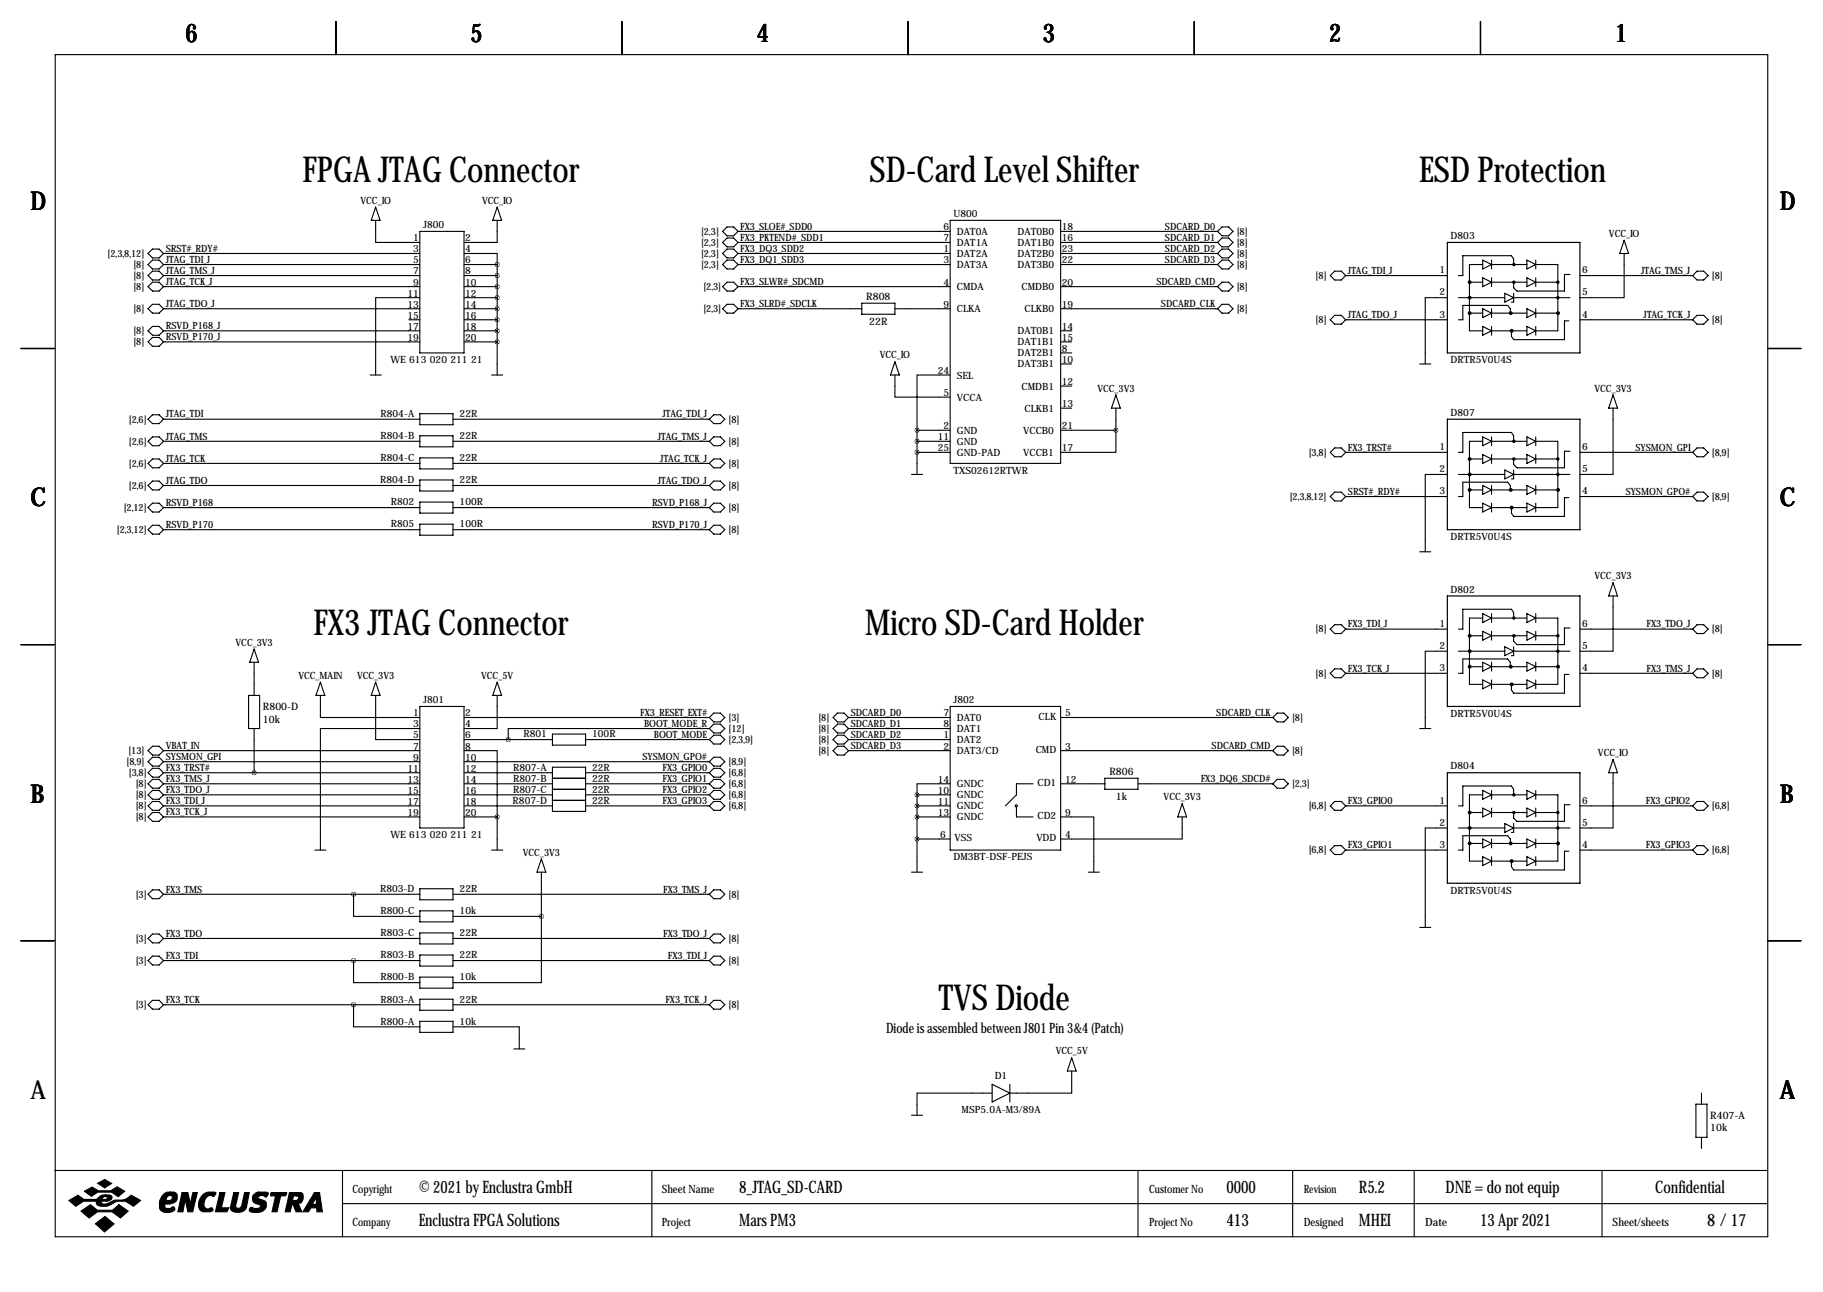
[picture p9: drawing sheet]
<svg xmlns="http://www.w3.org/2000/svg" width="419mm" height="297mm" viewBox="0 0 419 297" stroke-linecap="round" stroke-linejoin="round" font-family="sans-serif">
<g fill="none" stroke="#000" stroke-width=".25">
<path d="M12.7 12.6h393.7v271.7h-393.7zM77.2 4.9v7.7M143 4.9v7.7M208.8 4.9v7.7M274.6 4.9v7.7M340.4 4.9v7.7M35.1 57.3h1.5l1 1-1 1h-1.5l-1.1-1zM35.1 59.8h1.5l1 1-1 1h-1.5l-1.1-1zM37.6 58.3h58.9M86.4 50.7v5h10.1M86.4 47.6l1 3.1h-2.1zM96.5 53.2h10.2v27.9h-10.2z"/>
<path d="M106.7 58.3h7.6v2.5M114.3 50.7v5h-7.6M114.3 47.6l1 3.1h-2zM166.1 53.2l1-1h1.6l1 1-1 1h-1.6zM166.1 55.7l1-1h1.6l1 1-1 1.1h-1.6zM166.1 58.3l1-1h1.6l1 1-1 1h-1.6zM169.7 53.2h48.7M169.7 55.7h48.7M169.7 58.3h48.7M218.4 50.7h25.4v55.8h-25.4zM243.8 53.2h36.1M243.8 55.7h36.1"/>
<path d="M243.8 58.3h36.1M279.9 53.2l1-1h1.5l1.1 1-1.1 1h-1.5zM279.9 55.7l1-1h1.5l1.1 1-1.1 1.1h-1.5zM280.9 57.3h1.5l1.1 1-1.1 1h-1.5l-1-1zM340.9 59.8l2 1-2 1zM342.9 59.8v2M351 59.8l2.1 1-2.1 1zM353.1 59.8v2M373.4 58.3v10.1h-10.2M373.4 55.2l1 3.1h-2zM35.1 64.9h1.5l1 1-1 1h-1.5l-1.1-1zM35.1 70h1.5l1 1-1 1h-1.5l-1.1-1z"/>
<path d="M35.1 62.3h1.5l1 1.1-1 1h-1.5l-1.1-1zM35.1 75h1.5l1 1.1-1 1h-1.5l-1.1-1zM35.1 77.6h1.5l1 1-1 1h-1.5l-1.1-1zM37.6 60.8h58.9M37.6 63.4h58.9M37.6 65.9h58.9M37.6 71h58.9M37.6 76.1h58.9M37.6 78.6h58.9M94 73.5h2.5M96.5 68.4h-10.1v17.8M106.7 60.8h7.6"/>
<path d="M106.7 63.4h7.6M106.7 65.9h7.6M106.7 68.4h7.6M106.7 71h7.6M106.7 73.5h7.6M106.7 76.1h7.6M106.7 78.6h7.6M114.3 60.8v25.4M166.1 65.9l1-1h1.6l1 1-1 1h-1.6zM166.1 71l1-1h1.6l1 1-1 1h-1.6zM166.1 60.8l1-1h1.6l1 1-1 1h-1.6zM169.7 60.8h48.7"/>
<path d="M169.7 65.9h48.7M169.7 71h28.4M198.1 69.7h7.6v2.5h-7.6zM205.7 71h12.7M243.8 60.8h36.1M243.8 65.9h36.1M243.8 71h36.1M243.8 76.1h2.6M243.8 78.6h2.6M279.9 65.9l1-1h1.5l1.1 1-1.1 1h-1.5zM279.9 60.8l1-1h1.5l1.1 1-1.1 1h-1.5zM280.9 70h1.5l1.1 1-1.1 1h-1.5l-1-1z"/>
<path d="M305.8 63.4l1-1.1h1.6l1 1.1-1 1h-1.6zM305.8 73.5l1-1h1.6l1 1-1 1h-1.6zM309.4 63.4h23.3M309.4 73.5h23.3M332.7 68.4h-5v15.3M335.3 68.4h10.6M337.8 64.9h3.1M337.8 72h3.1M340.9 60.8h-3.1v15.3h3.1M340.9 63.9l2 1-2 1zM340.9 71l2 1-2 1zM340.9 75l2 1.1-2 1z"/>
<path d="M342.9 60.8h8.1M342.9 76.1h8.1M342.9 63.9v2M342.9 71v2M342.9 75v2.1M342.9 64.9h8.1M342.9 72h8.1M345.9 67.4l2.1 1-2.1 1.1zM347.2 72v-1l-.6-.8h-10.3v3.3h-1M348 60.8v-1.3l-.5-.7h-11.2v4.6h-1M348 68.4h12.9M348 67.4v2.1h-.5"/>
<path d="M351 63.9l2.1 1-2.1 1zM351 71l2.1 1-2.1 1zM351 75l2.1 1.1-2.1 1zM353.1 60.8h5v15.3h-5M353.1 63.9v2M353.1 71v2M353.1 75v2.1M353.1 64.9h5M353.1 72h5M360.7 73.8h-1v4.3h-11.7l-.5-.8v-1.2M360.9 63.1h-1.2v3.8h-11l-.7-.7v-1.3M363.2 63.4h25.9"/>
<path d="M363.2 73.5h25.9M390.1 62.3h1.6l1 1.1-1 1h-1.6l-1-1zM390.1 72.5h1.6l1 1-1 1h-1.6l-1-1zM4.8 80.1h7.6M35.1 95.4h1.5l1 1-1 1h-1.5l-1.1-1zM37.6 96.4h58.9M85.1 86.2h2.5M96.5 95.1h7.6v2.5h-7.6zM104.1 96.4h59M113 86.2h2.6M163.1 96.4l1-1h1.5l1 1-1 1h-1.5zM205.7 86.2v5.1h12.7"/>
<path d="M205.7 83.2l1.1 3h-2.1zM210.8 98.9h7.6M210.8 98.9v10.2M218.4 86.2h-7.6v12.7M243.8 81.1h2.6M243.8 88.8h2.6M243.8 98.9h12.7M243.8 83.7h2.6M243.8 93.8h2.6M256.5 98.9v5.1h-12.7M256.5 90.8l1.1 3h-2.1zM256.5 93.8v5.1"/>
<path d="M326.4 83.7h2.5M370.8 93.8v15.3h-7.6M370.8 90.8l1.1 3h-2.1zM406.4 80.1h7.6M35.1 105.5h1.5l1 1-1 1.1h-1.5l-1.1-1.1zM35.1 110.6h1.5l1 1-1 1h-1.5l-1.1-1zM35.1 100.4h1.5l1 1.1-1 1h-1.5l-1.1-1zM35.1 115.7h1.5l1 1-1 1h-1.5l-1.1-1zM37.6 101.5h58.9M37.6 116.7h58.9M37.6 106.5h58.9M37.6 111.6h58.9"/>
<path d="M96.5 100.2h7.6v2.5h-7.6zM96.5 105.3h7.6v2.5h-7.6zM96.5 110.3h7.6v2.6h-7.6zM96.5 115.4h7.6v2.6h-7.6zM104.1 101.5h59M104.1 116.7h59M104.1 106.5h59M104.1 111.6h59M163.1 106.5l1-1h1.5l1 1-1 1.1h-1.5zM163.1 101.5l1-1.1h1.5l1 1.1-1 1h-1.5zM163.1 116.7l1-1h1.5l1 1-1 1h-1.5zM164.1 110.6h1.5l1 1-1 1h-1.5l-1-1z"/>
<path d="M209.5 109.1h2.6M210.8 101.5h7.6M210.8 104h7.6M305.8 114.2l1-1.1h1.6l1 1.1-1 1h-1.6zM306.8 103h1.6l1 1-1 1h-1.6l-1-1zM309.4 104h23.3M309.4 114.2h23.3M332.7 109.1h-5v17.8M335.3 109.1h10.6M337.8 105.5h3.1M337.8 112.6h3.1M340.9 100.4l2 1.1-2 1z"/>
<path d="M340.9 104.5l2 1-2 1zM340.9 111.6l2 1-2 1.1zM340.9 115.7l2 1-2 1zM340.9 101.5h-3.1v15.2h3.1M342.9 100.4v2.1M342.9 104.5v2M342.9 111.6v2.1M342.9 115.7v2M342.9 101.5h8.1M342.9 105.5h8.1M342.9 112.6h8.1M342.9 116.7h8.1"/>
<path d="M345.9 108.1l2.1 1-2.1 1zM347.2 112.6v-1l-.6-.7h-10.3v3.3h-1M348 101.5v-1.3l-.5-.8h-11.2v4.6h-1M348 108.1v2h-.5M348 109.1h12.9M351 100.4l2.1 1.1-2.1 1zM351 104.5l2.1 1-2.1 1zM351 111.6l2.1 1-2.1 1.1zM351 115.7l2.1 1-2.1 1zM353.1 100.4v2.1M353.1 104.5v2M353.1 111.6v2.1"/>
<path d="M353.1 115.7v2M353.1 101.5h5v15.2h-5M353.1 105.5h5M353.1 112.6h5M360.7 114.4h-1v4.3h-11.7l-.5-.7v-1.3M360.9 103.7h-1.2v3.9h-11l-.7-.8v-1.3M363.2 104h25.9M363.2 114.2h25.9M389.1 104l1-1h1.6l1 1-1 1h-1.6zM389.1 114.2l1-1.1h1.6l1 1.1-1 1h-1.6zM35.1 120.8h1.5l1 1-1 1h-1.5l-1.1-1zM37.6 121.8h58.9"/>
<path d="M96.5 120.5h7.6v2.5h-7.6zM104.1 121.8h59M163.1 121.8l1-1h1.5l1 1-1 1h-1.5zM326.4 126.9h2.5M370.8 137v12.7h-7.6M370.8 134l1.1 3h-2.1zM4.8 148.2h7.6M57.1 159.9h2.6v7.6h-2.6zM58.4 152.3v7.6M58.4 149.2l1 3.1h-2zM73.7 159.9v5.1h22.8M73.7 156.8l1 3.1h-2.1z"/>
<path d="M86.4 159.9v10.1h10.1M86.4 156.8l1 3.1h-2.1zM114.3 159.9v7.6h-7.6M114.3 156.8l1 3.1h-2zM305.8 154.8l1-1h1.6l1 1-1 1h-1.6zM305.8 144.6l1-1h1.6l1 1-1 1.1h-1.6zM309.4 144.6h23.3M309.4 154.8h23.3M332.7 149.7h-5v17.8M335.3 149.7h10.6M337.8 146.2h3.1M337.8 153.3h3.1"/>
<path d="M340.9 141.1l2 1-2 1zM340.9 145.1l2 1.1-2 1zM340.9 152.3l2 1-2 1zM340.9 156.3l2 1-2 1.1zM340.9 142.1h-3.1v15.2h3.1M342.9 141.1v2M342.9 145.1v2.1M342.9 152.3v2M342.9 156.3v2.1M342.9 142.1h8.1M342.9 146.2h8.1M342.9 153.3h8.1"/>
<path d="M342.9 157.3h8.1M345.9 148.7l2.1 1-2.1 1zM347.2 153.3v-1l-.6-.8h-10.3v3.3h-1M348 142.1v-1.3l-.5-.7h-11.2v4.5h-1M348 148.7v2h-.5M348 149.7h12.9M351 141.1l2.1 1-2.1 1zM351 145.1l2.1 1.1-2.1 1zM351 152.3l2.1 1-2.1 1zM351 156.3l2.1 1-2.1 1.1zM353.1 141.1v2M353.1 145.1v2.1"/>
<path d="M353.1 152.3v2M353.1 156.3v2.1M353.1 142.1h5v15.2h-5M353.1 146.2h5M353.1 153.3h5M360.7 155.1h-1v4.3h-11.7l-.5-.8v-1.3M360.9 144.4h-1.2v3.8h-11l-.7-.8v-1.2M363.2 144.6h25.9M363.2 154.8h25.9M389.1 154.8l1-1h1.6l1 1-1 1h-1.6zM389.1 144.6l1-1h1.6l1 1-1 1.1h-1.6zM406.4 148.2h7.6"/>
<path d="M35.1 176.6h1.5l1 1.1-1 1h-1.5l-1.1-1zM35.1 171.6h1.5l1 1-1 1h-1.5l-1.1-1zM35.1 174.1h1.5l1 1-1 1h-1.5l-1.1-1zM37.6 172.6h58.9M37.6 175.1h58.9M37.6 177.7h58.9M58.4 167.5v10.2M96.5 167.5h-22.8v27.9M96.5 162.4h10.2v28h-10.2zM106.7 172.6h7.6v15.2M106.7 165h56.4M106.7 170h20.3"/>
<path d="M106.7 175.1h56.4M106.7 177.7h20.3M127 168.8h7.6v2.5h-7.6zM127 176.4h7.6v10.1h-7.6zM127 178.9h7.6M134.6 170h28.5M134.6 177.7h28.5M163.1 167.5h-46.3v2.5M163.1 177.7l1-1.1h1.5l1 1.1-1 1h-1.5zM163.1 175.1l1-1h1.5l1 1-1 1h-1.5zM163.1 167.5l1-1h1.5l1 1-1 1h-1.5zM164.1 169h1.5l1 1-1 1.1h-1.5l-1-1.1z"/>
<path d="M164.1 163.9h1.5l1 1.1-1 1h-1.5l-1-1zM191.5 172.6l1-1h1.6l1 1-1 1h-1.6zM191.5 170l1-1h1.6l1 1-1 1.1h-1.6zM191.5 165l1-1.1h1.6l1 1.1-1 1h-1.6zM191.5 167.5l1-1h1.6l1 1-1 1h-1.6zM195.1 165h23.3M195.1 167.5h23.3M195.1 170h23.3M195.1 172.6h23.3M218.4 162.4h25.4v33h-25.4zM243.8 165h48.8M243.8 172.6h48.8"/>
<path d="M254 178.9h7.6v2.6h-7.6zM292.6 172.6l1-1h1.5l1.1 1-1.1 1h-1.5zM292.6 165l1-1.1h1.5l1.1 1.1-1.1 1h-1.5zM326.4 167.5h2.5M370.8 177.7v12.7h-7.6M370.8 174.6l1.1 3.1h-2.1zM34 180.2l1.1-1h1.5l1 1-1 1h-1.5zM35.1 186.8h1.5l1 1-1 1h-1.5l-1.1-1zM35.1 181.7h1.5l1 1-1 1.1h-1.5l-1.1-1.1zM35.1 184.3h1.5l1 1-1 1h-1.5l-1.1-1zM37.6 180.2h58.9M37.6 182.7h58.9"/>
<path d="M37.6 185.3h58.9M37.6 187.8h58.9M72.4 195.4h2.5M106.7 180.2h20.3M106.7 182.7h20.3M106.7 185.3h20.3M106.7 187.8h7.6M113 195.4h2.6M114.3 187.8v7.6M124.5 197.5l1 3h-2.1zM127 181.5h7.6M127 184h7.6"/>
<path d="M134.6 180.2h28.5M134.6 182.7h28.5M134.6 185.3h28.5M163.1 180.2l1-1h1.5l1 1-1 1h-1.5zM164.1 181.7h1.5l1 1-1 1.1h-1.5l-1-1.1zM164.1 184.3h1.5l1 1-1 1h-1.5l-1-1zM210.8 182.7h7.6M210.8 185.3h7.6M210.8 187.8h7.6M210.8 192.9h7.6M210.8 182.7v17.8M218.4 180.2h-7.6v2.5"/>
<path d="M233.7 185.5v2.3h3.8M237.5 180.2h-3.8v2.5l-2.6 2.6M243.8 187.8h7.7v12.7M243.8 180.2h10.2M261.6 180.2h31M271.8 187.8v5.1h-28M271.8 184.8l1 3h-2zM292.6 180.2l1-1h1.5l1.1 1-1.1 1h-1.5zM305.8 185.3l1-1h1.6l1 1-1 1h-1.6zM305.8 195.4l1-1h1.6l1 1-1 1.1h-1.6zM309.4 185.3h23.3M309.4 195.4h23.3"/>
<path d="M332.7 190.4h-5v22.8M335.3 190.4h10.6M337.8 186.8h3.1M337.8 193.9h3.1M340.9 181.7l2 1-2 1.1zM340.9 185.8l2 1-2 1zM340.9 192.9l2 1-2 1zM340.9 197l2 1-2 1zM340.9 182.7h-3.1v15.3h3.1M342.9 181.7v2.1M342.9 185.8v2M342.9 192.9v2"/>
<path d="M342.9 197v2M342.9 182.7h8.1M342.9 186.8h8.1M342.9 193.9h8.1M342.9 198h8.1M345.9 189.3l2.1 1.1-2.1 1zM347.2 193.9v-1l-.6-.8h-10.3v3.3h-1M348 182.7v-1.2l-.5-.8h-11.2v4.6h-1M348 189.3v2.1h-.5M348 190.4h12.9M351 181.7l2.1 1-2.1 1.1zM351 185.8l2.1 1-2.1 1z"/>
<path d="M351 192.9l2.1 1-2.1 1zM351 197l2.1 1-2.1 1zM353.1 181.7v2.1M353.1 185.8v2M353.1 192.9v2M353.1 197v2M353.1 182.7h5v15.3h-5M353.1 186.8h5M353.1 193.9h5M360.7 195.7h-1v4.3h-11.7l-.5-.8v-1.2M360.9 185h-1.2v3.8h-11l-.7-.7v-1.3M363.2 185.3h25.9"/>
<path d="M363.2 195.4h25.9M389.1 185.3l1-1h1.6l1 1-1 1h-1.6zM389.1 195.4l1-1h1.6l1 1-1 1.1h-1.6zM4.8 216.3h7.6M34 205.6l1.1-1h1.5l1 1-1 1h-1.5zM35.1 214.7h1.5l1 1.1-1 1h-1.5l-1.1-1zM35.1 219.8h1.5l1 1-1 1.1h-1.5l-1.1-1.1zM37.6 205.6h58.9M37.6 215.8h58.9M81.3 205.6v5.1h15.2M96.5 204.3h7.6v2.6h-7.6zM96.5 209.4h7.6v2.5h-7.6z"/>
<path d="M96.5 214.5h7.6v2.5h-7.6zM96.5 219.6h7.6v2.5h-7.6zM104.1 205.6h59M104.1 215.8h59M104.1 210.7h20.4M124.5 210.7v15.2h-20.4M124.5 200.5v10.2M163.1 205.6l1-1h1.5l1 1-1 1h-1.5zM163.1 215.8l1-1.1h1.5l1 1.1-1 1h-1.5zM209.5 200.5h2.6M250.2 200.5h2.5M326.4 213.2h2.5"/>
<path d="M406.4 216.3h7.6M35.1 230h1.5l1 1-1 1h-1.5l-1.1-1zM37.6 231h58.9M37.6 220.8h58.9M81.3 220.8v5.1h15.2M81.3 231v5.1h15.2M96.5 224.6h7.6v2.6h-7.6zM96.5 229.7h7.6v2.6h-7.6zM96.5 234.8h7.6v2.5h-7.6zM104.1 236.1h15.3v5.1M104.1 231h59M104.1 220.8h59"/>
<path d="M163.1 220.8l1-1h1.5l1 1-1 1.1h-1.5zM163.1 231l1-1h1.5l1 1-1 1h-1.5zM118.1 241.2h2.5M209.5 256.4h2.6M228.1 251.3h-17.3v5.1M228.1 249.3l4.1 2-4.1 2.1zM232.2 249.3v4.1M246.4 246.2v5.1h-14.2M246.4 243.2l1 3h-2zM389.9 253.9h2.5v7.6h-2.5zM391.2 251.3v2.6M12.6 269.1h393.7"/>
<path d="M78.7 269.1v15.2M78.7 276.7h327.6M149.9 269.1v15.2M261.6 269.1v15.2M297.2 269.1v15.2M325.1 269.1v15.2M368.3 269.1v15.2M391.2 261.5v2.5"/>
<circle cx="233.6" cy="185.3" r=".25"/>
</g>
<g fill="#000" stroke="#000" stroke-width=".25">
<path d="M15.8 276l2.1-1.2 1.4 1h2.8l.3-.2a1.77 1.77 0 0 1 1.9-.9v.4l-.6 .2-.2 .5h.9l.3-.6-.4-.1v-.4h.9a.59 .59 0 0 1 .6 .7l-.2 .4-.8 .4h-1.4l-.1 .1 .1 .4a3.2 3.2 0 0 0 2.7-.7l.3-.1a4 4 0 0 0 3.8-1.1l2.1 1.2-1.6 1.3a4 4 0 0 0-5.5-.2 2.66 2.66 0 0 1-2.9-.2l-.1-.7h-3l-1.8 1.1zM19.4 273.9l1.8-1 1.4 .9h2.9l1.4-.9 1.8 1-1.5 1.2-1.5-1h-3.2l-1.5 .9zM22.5 272l1.6-.8 1.6 .9-1.6 1zM18.6 278.4l2.2-1.4 1.6 1.2h3.5l1.4-1.2 2.2 1.4-1.8 1.6-1.9-1.4h-3.4l-1.9 1.4zM37.4 274.7a1.75 1.75 0 0 1 1.8-.6v.7a.82 .82 0 0 0-.8 1.2h.6a.6 .6 0 0 0 .6-.5 .6 .6 0 0 0-.4-.7v-.7h.8l.5 .3a1.61 1.61 0 0 1 0 1.7 1.61 1.61 0 0 1-1.5 .7h-1v.9l.2 .1h.9l.7-.4 .4 .4a1.06 1.06 0 0 1-1.3 1 1.82 1.82 0 0 1-2.2-1.1 3.5 3.5 0 0 1 .7-3zM41.9 274.2h1.3l.5 2.6 .6-2.6h1.1l-1.1 4.4h-1.1l-.6-2.9-.5 2.9h-1.2zM46.7 274.6a2.78 2.78 0 0 1 2.9-.4l-.4 .9a1.32 1.32 0 0 0-2.1 .8l-.2 .8a.98 .98 0 0 0 1.1 1.2 .55 .55 0 0 1 .6-.2 .55 .55 0 0 1 .4 .6l-.7 .3-1.8-.1a1.79 1.79 0 0 1-.8-2.3zM50.5 274.2h1.2l-.8 3.5h1.7l-.4 .9h-2.7zM53.7 274.2h1.2l-.7 3.1a.73 .73 0 0 0 .7 .5 .73 .73 0 0 0 .7-.6l.6-3h1.1l-.7 3.4a2.28 2.28 0 0 1-3.6 .4v-.4zM58.3 274.7l.8-.6h2.1l.5 .2v.2l-.6 .7a.96 .96 0 0 0-1-.4 .96 .96 0 0 0-.8 .6l1.7 .8a1.71 1.71 0 0 1-.1 1.8 1.71 1.71 0 0 1-1.7 .8l-1.4-.2a.51 .51 0 0 1-.4-.7 .51 .51 0 0 1 .8-.2l1 .1a.52 .52 0 0 0 .6-.2 .52 .52 0 0 0-.2-.7 1.39 1.39 0 0 1-1.4-.6 1.39 1.39 0 0 1 .1-1.6zM62.2 274.4l.2-.2h3.5l-.1 .4-.3 .3h-1l-.8 3.7h-1.2l.8-3.7h-1.1zM66.5 274.2h1.7v.7h-.7l-.2 1.1h.9l.3-.3a.44 .44 0 0 0 .1-.5 .44 .44 0 0 0-.4-.3v-.7h1l.3 .2 .2 .3v.9a1.03 1.03 0 0 1-1.2 1l.9 2h-1.3l-.8-1.8h-.1l-.5 1.8h-1.1z"/>
<path d="M72.3 274.2h1.2l.6 4.4h-1.3v-.9h-1.3l-.6 .9h-1.3l1.7-2.7h1l-.4 .8 .2 .2h.4l.2-.2v-1.5l-.4 .7h-1zM21.9 281.3l2.2-1.6 2.1 1.7-2.2 1.8z"/>
</g>
<path d="M332.7 55.7h30.5v25.4h-30.5zM332.7 96.4h30.5v25.4h-30.5zM332.7 137h30.5v25.4h-30.5zM332.7 177.7h30.5v25.4h-30.5z" fill="none" stroke="#000" stroke-width=".28"/>
<g fill="none" stroke="#000" stroke-width=".38">
<path d="M358.1 68.4h.1M358.1 109.1h.1M358.1 149.7h.1M358.1 190.4h.1"/>
<circle cx="337.9" cy="72" r=".25"/>
<circle cx="337.9" cy="64.9" r=".25"/>
<circle cx="337.9" cy="68.4" r=".25"/>
<circle cx="347.3" cy="72" r=".25"/>
<circle cx="347.5" cy="76.1" r=".25"/>
<circle cx="348" cy="60.8" r=".2"/>
<circle cx="348" cy="64.9" r=".2"/>
<circle cx="358.1" cy="64.9" r=".2"/>
<circle cx="358.1" cy="68.4" r=".2"/>
<circle cx="358.2" cy="72" r=".25"/>
<circle cx="337.9" cy="112.6" r=".25"/>
<circle cx="337.9" cy="109.1" r=".25"/>
<circle cx="337.9" cy="105.5" r=".25"/>
<circle cx="347.3" cy="112.6" r=".25"/>
<circle cx="347.5" cy="116.7" r=".25"/>
<circle cx="348" cy="101.5" r=".2"/>
<circle cx="348" cy="105.5" r=".2"/>
<circle cx="358.1" cy="105.5" r=".2"/>
<circle cx="358.1" cy="109.1" r=".2"/>
<circle cx="358.2" cy="112.6" r=".25"/>
<circle cx="337.9" cy="146.2" r=".25"/>
<circle cx="337.9" cy="149.7" r=".25"/>
<circle cx="337.9" cy="153.3" r=".25"/>
<circle cx="347.3" cy="153.3" r=".25"/>
<circle cx="347.5" cy="157.3" r=".25"/>
<circle cx="348" cy="146.2" r=".2"/>
<circle cx="348" cy="142.1" r=".2"/>
<circle cx="358.1" cy="146.2" r=".2"/>
<circle cx="358.1" cy="149.7" r=".2"/>
<circle cx="358.2" cy="153.3" r=".25"/>
<circle cx="337.9" cy="190.4" r=".25"/>
<circle cx="337.9" cy="186.8" r=".25"/>
<circle cx="337.9" cy="193.9" r=".25"/>
<circle cx="347.3" cy="193.9" r=".25"/>
<circle cx="347.5" cy="198" r=".25"/>
<circle cx="348" cy="186.8" r=".2"/>
<circle cx="348" cy="182.7" r=".2"/>
<circle cx="358.1" cy="190.4" r=".2"/>
<circle cx="358.1" cy="186.8" r=".2"/>
<circle cx="358.2" cy="193.9" r=".25"/>
</g>
<path d="M58.4 177.7a.05 .05 0 0 0 .1 0 .05 .05 0 0 0-.1 0zM81.2 205.6a.05 .05 0 0 0 .1 0 .05 .05 0 0 0-.1 0zM81.2 231a.05 .05 0 0 0 .1 0 .05 .05 0 0 0-.1 0zM81.2 220.8a.05 .05 0 0 0 .1 0 .05 .05 0 0 0-.1 0zM116.8 170a.05 .05 0 0 0 .1 0 .05 .05 0 0 0-.1 0zM210.8 192.9a.05 .05 0 0 0 .1 0 .05 .05 0 0 0-.1 0zM210.8 187.8a.05 .05 0 0 0 .1 0 .05 .05 0 0 0-.1 0zM210.8 185.3a.05 .05 0 0 0 .1 0 .05 .05 0 0 0-.1 0zM210.8 182.7a.05 .05 0 0 0 .1 0 .05 .05 0 0 0-.1 0zM256.5 98.9a.05 .05 0 0 0 .1 0 .05 .05 0 0 0-.1 0zM210.8 101.5a.05 .05 0 0 0 .1 0 .05 .05 0 0 0-.1 0zM210.8 104a.05 .05 0 0 0 .1 0 .05 .05 0 0 0-.1 0zM210.8 98.9a.05 .05 0 0 0 .1 0 .05 .05 0 0 0-.1 0zM124.4 210.7a.05 .05 0 0 0 .1 0 .05 .05 0 0 0-.1 0z" fill="#000" stroke="#000" stroke-width="1"/>
<g font-size="8.2">
<text x="69.5" y="41.8">FPGA JTAG Connector</text>
<text x="199.9" y="41.8">SD-Card Level Shifter</text>
<text x="326.3" y="41.8">ESD Protection</text>
<text x="72" y="145.9">FX3 JTAG Connector</text>
<text x="198.9" y="145.9">Micro SD-Card Holder</text>
<text x="215.8" y="232.3">TVS Diode</text>
</g>
<g font-size="5.9">
<text x="42.7" y="9.8">6</text>
<text x="108.2" y="9.8">5</text>
<text x="174" y="9.8">4</text>
<text x="239.8" y="9.8">3</text>
<text x="305.6" y="9.8">2</text>
<text x="371.3" y="9.8">1</text>
<text x="7" y="48.4">D</text>
<text x="409.2" y="48.4">D</text>
<text x="7" y="116.4">C</text>
<text x="409.2" y="116.4">C</text>
<text x="7" y="184.5">B</text>
<text x="409.2" y="184.5">B</text>
<text x="7" y="252.6">A</text>
<text x="409.2" y="252.6">A</text>
</g>
<g font-size="4">
<text x="96.3" y="274.2">© 2021 by Enclustra GmbH</text>
<text x="169.9" y="274.2">8_JTAG_SD-CARD</text>
<text x="281.9" y="274.2">0000</text>
<text x="312.4" y="274.2">R5.2</text>
<text x="332.3" y="274.2">DNE = do not equip</text>
<text x="380.5" y="274.2">Confidential</text>
<text x="96.3" y="281.8">Enclustra FPGA Solutions</text>
<text x="169.9" y="281.8">Mars PM3</text>
<text x="281.9" y="281.8">413</text>
<text x="312.4" y="281.8">MHEI</text>
<text x="340.3" y="281.8">13 Apr 2021</text>
<text x="392.5" y="281.8">8 / 17</text>
</g>
<text font-size="3.3" x="203.7" y="237.6">Diode is assembled between J801 Pin 3&amp;4 (Patch)</text>
<g font-size="2.6">
<text x="81" y="274.2">Copyright</text>
<text x="152.1" y="274.2">Sheet Name</text>
<text x="264.2" y="274.2">Customer No</text>
<text x="299.7" y="274.2">Revision</text>
<text x="81" y="281.8">Company</text>
<text x="152.1" y="281.8">Project</text>
<text x="264.2" y="281.8">Project No</text>
<text x="299.7" y="281.8">Designed</text>
<text x="327.7" y="281.8">Date</text>
<text x="370.7" y="281.8">Sheet/sheets</text>
</g>
<g font-size="2.4">
<text x="199.2" y="68.9">R808</text>
<text x="199.8" y="74.7">22R</text>
<text x="60.5" y="163.2">R800-D</text>
<text x="60.5" y="166.1">10k</text>
<text x="255" y="178.2">R806</text>
<text x="256.5" y="183.9">1k</text>
<text x="393.2" y="257.2">R407-A</text>
<text x="393.2" y="260.1">10k</text>
</g>
<g font-size="2.3">
<text x="82.9" y="46.8">VCC_IO</text>
<text x="110.8" y="46.8">VCC_IO</text>
<text x="97.3" y="52.4">J800</text>
<text x="161.2" y="54">[2,3]</text>
<text x="170.2" y="52.8">FX3_SLOE#_SDD0</text>
<text x="216.9" y="52.9">6</text>
<text x="219.2" y="49.9">U800</text>
<text x="244.1" y="52.9">18</text>
<text x="267.8" y="52.8">SDCARD_D0</text>
<text x="284.3" y="54">[8]</text>
<text x="24.7" y="59">[2,3,8,12]</text>
<text x="38.1" y="57.9">SRST#_RDY#</text>
<text x="95" y="55.5">1</text>
<text x="95" y="58">3</text>
<text x="106.9" y="55.5">2</text>
<text x="106.9" y="58">4</text>
<text x="161.2" y="56.5">[2,3]</text>
<text x="161.2" y="59">[2,3]</text>
<text x="170.2" y="55.3">FX3_PKTEND#_SDD1</text>
<text x="170.2" y="57.9">FX3_DQ3_SDD2</text>
<text x="216.9" y="55.5">7</text>
<text x="216.9" y="58">1</text>
<text x="220" y="54">DAT0A</text>
<text x="220" y="56.5">DAT1A</text>
<text x="220" y="59.1">DAT2A</text>
<text x="233.9" y="54">DAT0B0</text>
<text x="233.9" y="56.5">DAT1B0</text>
<text x="233.9" y="59.1">DAT2B0</text>
<text x="244.1" y="55.5">16</text>
<text x="244.1" y="58">23</text>
<text x="267.8" y="55.3">SDCARD_D1</text>
<text x="267.8" y="57.9">SDCARD_D2</text>
<text x="284.3" y="56.5">[8]</text>
<text x="284.3" y="59">[8]</text>
<text x="333.5" y="55">D803</text>
<text x="369.9" y="54.5">VCC_IO</text>
<text x="30.7" y="61.6">[8]</text>
<text x="30.7" y="64.1">[8]</text>
<text x="38.1" y="60.4">JTAG_TDI_J</text>
<text x="38.1" y="63">JTAG_TMS_J</text>
<text x="38.1" y="65.5">JTAG_TCK_J</text>
<text x="95" y="60.6">5</text>
<text x="95" y="63.1">7</text>
<text x="95" y="65.6">9</text>
<text x="106.9" y="60.6">6</text>
<text x="106.9" y="63.1">8</text>
<text x="106.9" y="65.6">10</text>
<text x="161.2" y="61.6">[2,3]</text>
<text x="170.2" y="60.4">FX3_DQ1_SDD3</text>
<text x="170.2" y="65.5">FX3_SLWR#_SDCMD</text>
<text x="216.9" y="60.6">3</text>
<text x="216.9" y="65.6">4</text>
<text x="220" y="61.6">DAT3A</text>
<text x="233.9" y="61.6">DAT3B0</text>
<text x="244.1" y="65.6">20</text>
<text x="244.1" y="60.6">22</text>
<text x="265.8" y="65.5">SDCARD_CMD</text>
<text x="267.8" y="60.4">SDCARD_D3</text>
<text x="284.3" y="61.6">[8]</text>
<text x="302.5" y="64.1">[8]</text>
<text x="309.9" y="63">JTAG_TDI_J</text>
<text x="331" y="62.9">1</text>
<text x="363.7" y="62.9">6</text>
<text x="377.3" y="63">JTAG_TMS_J</text>
<text x="393.5" y="64.1">[8]</text>
<text x="30.7" y="66.7">[8]</text>
<text x="30.7" y="71.7">[8]</text>
<text x="38.1" y="70.6">JTAG_TDO_J</text>
<text x="93.7" y="68.2">11</text>
<text x="93.7" y="70.7">13</text>
<text x="106.9" y="68.2">12</text>
<text x="106.9" y="70.7">14</text>
<text x="161.7" y="71.7">[2,3]</text>
<text x="161.7" y="66.7">[2,3]</text>
<text x="170.2" y="70.6">FX3_SLRD#_SDCLK</text>
<text x="216.9" y="70.7">9</text>
<text x="220" y="66.7">CMDA</text>
<text x="220" y="71.8">CLKA</text>
<text x="234.8" y="66.7">CMDB0</text>
<text x="235.5" y="71.8">CLKB0</text>
<text x="244.1" y="70.7">19</text>
<text x="266.9" y="70.6">SDCARD_CLK</text>
<text x="284.3" y="66.7">[8]</text>
<text x="284.3" y="71.7">[8]</text>
<text x="331" y="67.9">2</text>
<text x="363.7" y="67.9">5</text>
<text x="30.7" y="76.8">[8]</text>
<text x="38.1" y="75.7">RSVD_P168_J</text>
<text x="93.7" y="73.3">15</text>
<text x="93.7" y="75.8">17</text>
<text x="106.9" y="73.3">16</text>
<text x="106.9" y="75.8">18</text>
<text x="233.9" y="76.9">DAT0B1</text>
<text x="244.1" y="75.8">14</text>
<text x="302.5" y="74.3">[8]</text>
<text x="309.9" y="73.1">JTAG_TDO_J</text>
<text x="331" y="73">3</text>
<text x="363.7" y="73">4</text>
<text x="377.9" y="73.1">JTAG_TCK_J</text>
<text x="393.5" y="74.3">[8]</text>
<text x="30.7" y="79.4">[8]</text>
<text x="38.1" y="78.2">RSVD_P170_J</text>
<text x="89.7" y="83.5">WE 613 020 211 21</text>
<text x="93.7" y="78.3">19</text>
<text x="106.9" y="78.3">20</text>
<text x="202.3" y="82.4">VCC_IO</text>
<text x="233.9" y="79.4">DAT1B1</text>
<text x="233.9" y="81.9">DAT2B1</text>
<text x="244.1" y="78.3">15</text>
<text x="244.1" y="80.9">8</text>
<text x="244.1" y="83.4">10</text>
<text x="333.5" y="83.5">DRTR5V0U4S</text>
<text x="215.6" y="86">24</text>
<text x="220" y="87">SEL</text>
<text x="233.9" y="84.5">DAT3B1</text>
<text x="234.8" y="89.6">CMDB1</text>
<text x="244.1" y="88.5">12</text>
<text x="38.1" y="96">JTAG_TDI</text>
<text x="87.5" y="95.9">R804-A</text>
<text x="105.7" y="95.9">22R</text>
<text x="152.3" y="96">JTAG_TDI_J</text>
<text x="216.9" y="91">5</text>
<text x="220" y="92.1">VCCA</text>
<text x="235.5" y="94.6">CLKB1</text>
<text x="244.1" y="93.6">13</text>
<text x="252.3" y="90">VCC_3V3</text>
<text x="333.5" y="95.6">D807</text>
<text x="366.6" y="90">VCC_3V3</text>
<text x="29.6" y="97.1">[2,6]</text>
<text x="38.1" y="101.1">JTAG_TMS</text>
<text x="87.5" y="101">R804-B</text>
<text x="105.7" y="101">22R</text>
<text x="151.2" y="101.1">JTAG_TMS_J</text>
<text x="167.5" y="97.1">[8]</text>
<text x="215.6" y="101.2">11</text>
<text x="216.9" y="98.7">2</text>
<text x="220" y="99.7">GND</text>
<text x="235.2" y="99.7">VCCB0</text>
<text x="244.1" y="98.7">21</text>
<text x="29.6" y="102.2">[2,6]</text>
<text x="29.6" y="107.3">[2,6]</text>
<text x="38.1" y="106.1">JTAG_TCK</text>
<text x="87.5" y="106">R804-C</text>
<text x="105.7" y="106">22R</text>
<text x="151.8" y="106.1">JTAG_TCK_J</text>
<text x="167.5" y="107.3">[8]</text>
<text x="167.5" y="102.2">[8]</text>
<text x="215.6" y="103.7">25</text>
<text x="220" y="104.8">GND-PAD</text>
<text x="220" y="102.3">GND</text>
<text x="235.2" y="104.8">VCCB1</text>
<text x="244.1" y="103.7">17</text>
<text x="300.9" y="104.8">[3,8]</text>
<text x="309.9" y="103.6">FX3_TRST#</text>
<text x="331" y="103.5">1</text>
<text x="363.7" y="103.5">6</text>
<text x="376" y="103.6">SYSMON_GPI</text>
<text x="393.5" y="104.8">[8,9]</text>
<text x="29.6" y="112.4">[2,6]</text>
<text x="38.1" y="111.2">JTAG_TDO</text>
<text x="87.4" y="111.1">R804-D</text>
<text x="105.7" y="111.1">22R</text>
<text x="151.2" y="111.2">JTAG_TDO_J</text>
<text x="167.5" y="112.4">[8]</text>
<text x="219.2" y="108.9">TXS02612RTWR</text>
<text x="309.9" y="113.8">SRST#_RDY#</text>
<text x="331" y="108.6">2</text>
<text x="331" y="113.7">3</text>
<text x="363.7" y="108.6">5</text>
<text x="363.7" y="113.7">4</text>
<text x="373.7" y="113.8">SYSMON_GPO#</text>
<text x="28.4" y="117.5">[2,12]</text>
<text x="38.1" y="116.3">RSVD_P168</text>
<text x="89.9" y="116.2">R802</text>
<text x="105.7" y="116.2">100R</text>
<text x="149.9" y="116.3">RSVD_P168_J</text>
<text x="167.5" y="117.5">[8]</text>
<text x="296.5" y="114.9">[2,3,8,12]</text>
<text x="393.5" y="114.9">[8,9]</text>
<text x="26.9" y="122.5">[2,3,12]</text>
<text x="38.1" y="121.4">RSVD_P170</text>
<text x="89.9" y="121.3">R805</text>
<text x="105.7" y="121.3">100R</text>
<text x="149.9" y="121.4">RSVD_P170_J</text>
<text x="167.5" y="122.5">[8]</text>
<text x="333.5" y="124.2">DRTR5V0U4S</text>
<text x="333.5" y="136.3">D802</text>
<text x="366.6" y="133.2">VCC_3V3</text>
<text x="54.2" y="148.4">VCC_3V3</text>
<text x="302.5" y="145.4">[8]</text>
<text x="309.9" y="144.2">FX3_TDI_J</text>
<text x="331" y="144.1">1</text>
<text x="331" y="149.2">2</text>
<text x="363.7" y="144.1">6</text>
<text x="363.7" y="149.2">5</text>
<text x="378.5" y="144.2">FX3_TDO_J</text>
<text x="393.5" y="145.4">[8]</text>
<text x="302.5" y="155.6">[8]</text>
<text x="309.9" y="154.4">FX3_TCK_J</text>
<text x="331" y="154.3">3</text>
<text x="363.7" y="154.3">4</text>
<text x="378.5" y="154.4">FX3_TMS_J</text>
<text x="393.5" y="155.6">[8]</text>
<text x="68.6" y="156.1">VCC_MAIN</text>
<text x="82.1" y="156.1">VCC_3V3</text>
<text x="97.3" y="161.7">J801</text>
<text x="110.6" y="156.1">VCC_5V</text>
<text x="219.2" y="161.7">J802</text>
<text x="95" y="164.7">1</text>
<text x="95" y="167.2">3</text>
<text x="106.9" y="164.7">2</text>
<text x="106.9" y="167.2">4</text>
<text x="147.2" y="164.6">FX3_RESET_EXT#</text>
<text x="148.1" y="167.1">BOOT_MODE_R</text>
<text x="167.5" y="165.7">[3]</text>
<text x="188.2" y="165.7">[8]</text>
<text x="195.6" y="164.6">SDCARD_D0</text>
<text x="195.6" y="167.1">SDCARD_D1</text>
<text x="216.9" y="164.7">7</text>
<text x="216.9" y="167.2">8</text>
<text x="220" y="165.8">DAT0</text>
<text x="238.8" y="165.5">CLK</text>
<text x="244.9" y="164.7">5</text>
<text x="279.6" y="164.6">SDCARD_CLK</text>
<text x="297" y="165.7">[8]</text>
<text x="333.5" y="164.8">DRTR5V0U4S</text>
<text x="29.5" y="173.3">[13]</text>
<text x="38.1" y="172.2">VBAT_IN</text>
<text x="95" y="169.8">5</text>
<text x="95" y="172.3">7</text>
<text x="106.9" y="169.8">6</text>
<text x="106.9" y="172.3">8</text>
<text x="120.3" y="169.5">R801</text>
<text x="136.1" y="169.5">100R</text>
<text x="150.3" y="169.6">BOOT_MODE</text>
<text x="167.5" y="170.8">[2,3,9]</text>
<text x="167.5" y="168.3">[12]</text>
<text x="188.2" y="168.3">[8]</text>
<text x="188.2" y="170.8">[8]</text>
<text x="188.2" y="173.3">[8]</text>
<text x="195.6" y="169.6">SDCARD_D2</text>
<text x="195.6" y="172.2">SDCARD_D3</text>
<text x="216.9" y="169.8">1</text>
<text x="216.9" y="172.3">2</text>
<text x="220" y="168.3">DAT1</text>
<text x="220" y="170.8">DAT2</text>
<text x="220" y="173.4">DAT3/CD</text>
<text x="238.1" y="173.1">CMD</text>
<text x="244.9" y="172.3">3</text>
<text x="278.5" y="172.2">SDCARD_CMD</text>
<text x="297" y="173.3">[8]</text>
<text x="367.4" y="173.8">VCC_IO</text>
<text x="29.1" y="175.9">[8,9]</text>
<text x="29.6" y="178.4">[3,8]</text>
<text x="38.1" y="177.3">FX3_TRST#</text>
<text x="38.1" y="174.7">SYSMON_GPI</text>
<text x="38.1" y="179.8">FX3_TMS_J</text>
<text x="93.7" y="177.4">11</text>
<text x="93.7" y="179.9">13</text>
<text x="95" y="174.9">9</text>
<text x="106.9" y="174.9">10</text>
<text x="106.9" y="177.4">12</text>
<text x="106.9" y="179.9">14</text>
<text x="118" y="177.2">R807-A</text>
<text x="118" y="179.7">R807-B</text>
<text x="136.1" y="177.2">22R</text>
<text x="136.1" y="179.7">22R</text>
<text x="147.7" y="174.7">SYSMON_GPO#</text>
<text x="152.3" y="177.3">FX3_GPIO0</text>
<text x="152.3" y="179.8">FX3_GPIO1</text>
<text x="167.5" y="178.4">[6,8]</text>
<text x="167.5" y="175.9">[8,9]</text>
<text x="215.6" y="179.9">14</text>
<text x="244.9" y="179.9">12</text>
<text x="276" y="179.8">FX3_DQ6_SDCD#</text>
<text x="333.5" y="176.9">D804</text>
<text x="31.2" y="181">[8]</text>
<text x="31.2" y="183.5">[8]</text>
<text x="38.1" y="182.3">FX3_TDO_J</text>
<text x="38.1" y="184.9">FX3_TDI_J</text>
<text x="93.7" y="182.5">15</text>
<text x="93.7" y="185">17</text>
<text x="106.9" y="182.5">16</text>
<text x="106.9" y="185">18</text>
<text x="117.9" y="184.8">R807-D</text>
<text x="118" y="182.2">R807-C</text>
<text x="136.1" y="182.2">22R</text>
<text x="136.1" y="184.8">22R</text>
<text x="152.3" y="182.3">FX3_GPIO2</text>
<text x="152.3" y="184.9">FX3_GPIO3</text>
<text x="167.5" y="181">[6,8]</text>
<text x="167.5" y="183.5">[6,8]</text>
<text x="215.6" y="182.5">10</text>
<text x="215.6" y="185">11</text>
<text x="220" y="181">GNDC</text>
<text x="220" y="183.5">GNDC</text>
<text x="238.5" y="180.8">CD1</text>
<text x="267.5" y="184">VCC_3V3</text>
<text x="297" y="181">[2,3]</text>
<text x="309.9" y="184.9">FX3_GPIO0</text>
<text x="331" y="184.8">1</text>
<text x="363.7" y="184.8">6</text>
<text x="378.4" y="184.9">FX3_GPIO2</text>
<text x="31.2" y="186">[8]</text>
<text x="31.2" y="188.6">[8]</text>
<text x="38.1" y="187.4">FX3_TCK_J</text>
<text x="93.7" y="187.6">19</text>
<text x="106.9" y="187.6">20</text>
<text x="167.5" y="186">[6,8]</text>
<text x="215.6" y="187.6">13</text>
<text x="220" y="186.1">GNDC</text>
<text x="220" y="188.6">GNDC</text>
<text x="238.5" y="188.4">CD2</text>
<text x="244.9" y="187.6">9</text>
<text x="300.9" y="186">[6,8]</text>
<text x="331" y="189.9">2</text>
<text x="363.7" y="189.9">5</text>
<text x="393.5" y="186">[6,8]</text>
<text x="89.7" y="192.7">WE 613 020 211 21</text>
<text x="120.2" y="196.7">VCC_3V3</text>
<text x="216.2" y="192.6">6</text>
<text x="219.2" y="197.8">DM3BT-DSF-PEJS</text>
<text x="219.5" y="193.5">VSS</text>
<text x="238.3" y="193.5">VDD</text>
<text x="244.9" y="192.6">4</text>
<text x="300.9" y="196.2">[6,8]</text>
<text x="309.9" y="195">FX3_GPIO1</text>
<text x="331" y="194.9">3</text>
<text x="363.7" y="194.9">4</text>
<text x="378.4" y="195">FX3_GPIO3</text>
<text x="393.5" y="196.2">[6,8]</text>
<text x="31.2" y="206.4">[3]</text>
<text x="38.1" y="205.2">FX3_TMS</text>
<text x="87.4" y="205.1">R803-D</text>
<text x="105.7" y="205.1">22R</text>
<text x="152.5" y="205.2">FX3_TMS_J</text>
<text x="167.5" y="206.4">[8]</text>
<text x="333.5" y="205.4">DRTR5V0U4S</text>
<text x="38.1" y="215.4">FX3_TDO</text>
<text x="87.5" y="215.3">R803-C</text>
<text x="87.5" y="210.2">R800-C</text>
<text x="105.7" y="215.3">22R</text>
<text x="105.7" y="210.2">10k</text>
<text x="152.5" y="215.4">FX3_TDO_J</text>
<text x="31.2" y="216.5">[3]</text>
<text x="31.2" y="221.6">[3]</text>
<text x="38.1" y="220.4">FX3_TDI</text>
<text x="87.5" y="220.3">R803-B</text>
<text x="105.7" y="220.3">22R</text>
<text x="153.5" y="220.4">FX3_TDI_J</text>
<text x="167.5" y="221.6">[8]</text>
<text x="167.5" y="216.5">[8]</text>
<text x="87.5" y="225.4">R800-B</text>
<text x="105.7" y="225.4">10k</text>
<text x="31.2" y="231.8">[3]</text>
<text x="38.1" y="230.6">FX3_TCK</text>
<text x="87.5" y="230.5">R803-A</text>
<text x="105.7" y="230.5">22R</text>
<text x="153" y="230.6">FX3_TCK_J</text>
<text x="167.5" y="231.8">[8]</text>
<text x="87.5" y="235.6">R800-A</text>
<text x="105.7" y="235.6">10k</text>
<text x="242.7" y="242.4">VCC_5V</text>
<text x="228.7" y="248">D1</text>
<text x="221.1" y="256">MSP5.0A-M3/89A</text>
</g>
</svg>
